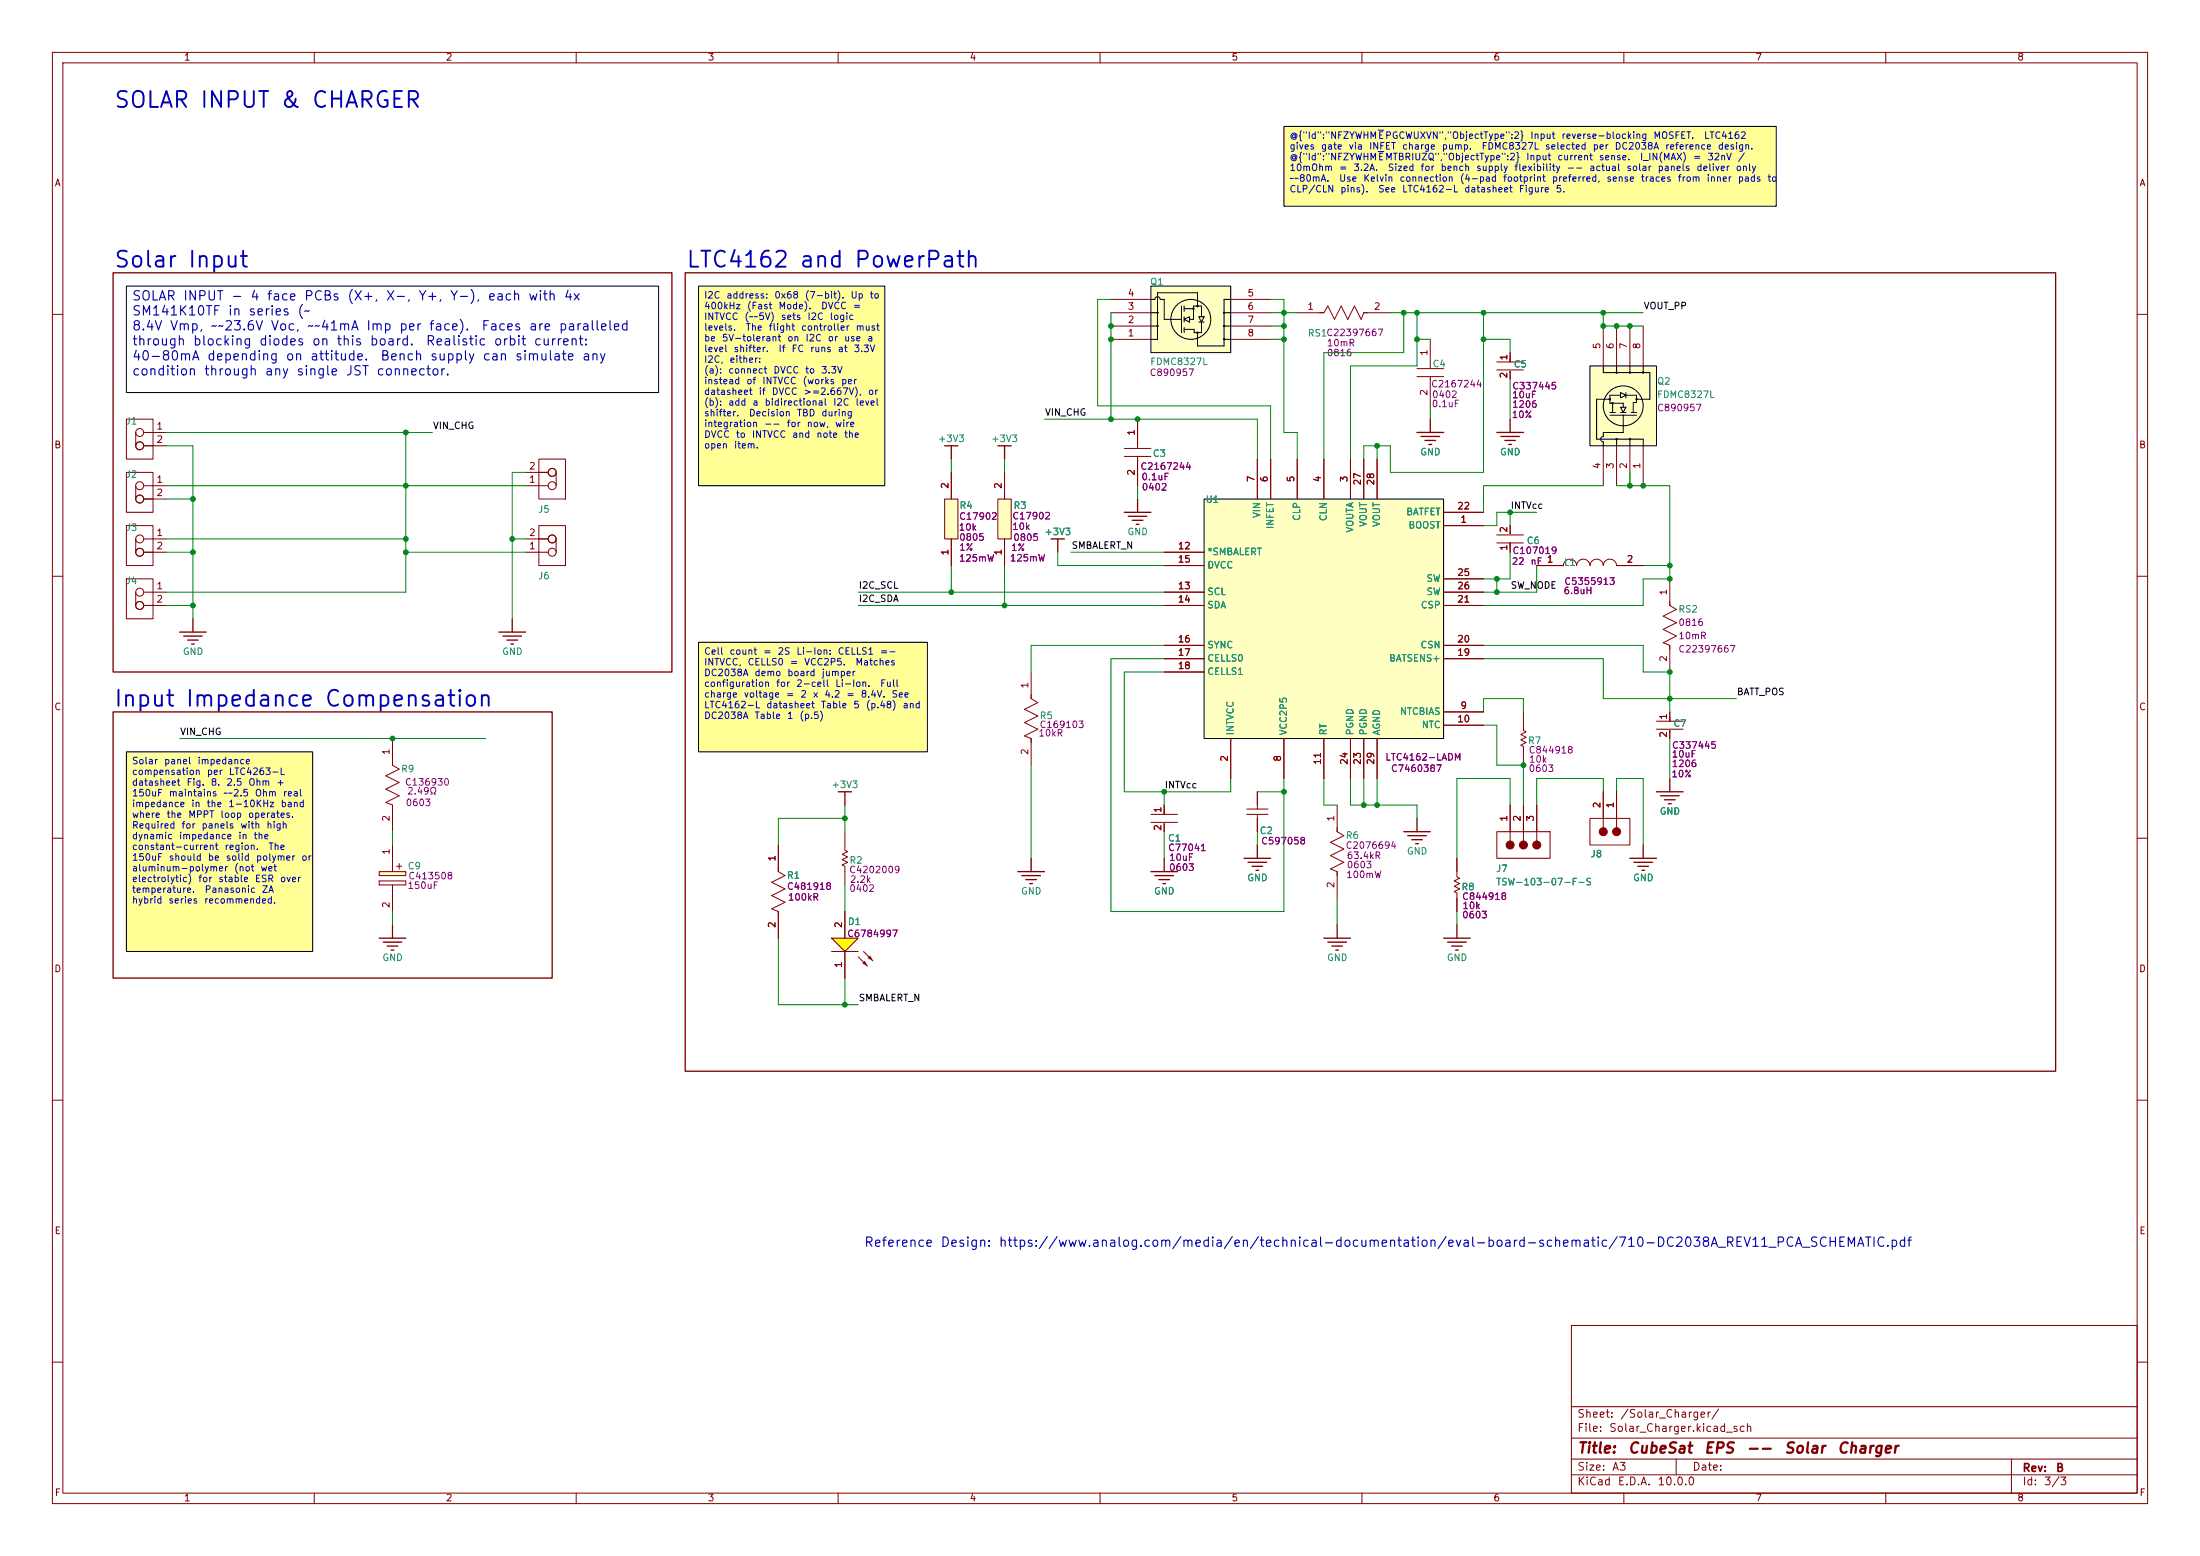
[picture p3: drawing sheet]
<svg xmlns="http://www.w3.org/2000/svg" width="420mm" height="297mm" viewBox="0 0 420 297" stroke-linecap="round" stroke-linejoin="round" font-family="sans-serif">
<g fill="none" stroke="#840000" stroke-width=".19">
<path d="M10 10h400v277h-400zM12 12h396v273h-396zM60 10v2M110 10v2M160 10v2M210 10v2M260 10v2M310 10v2M360 10v2M10 60h2M408 60h2M10 110h2"/>
<path d="M408 110h2M10 160h2M408 160h2M10 210h2M408 210h2M300 253h108v32h-108zM10 260h2M300 278.5h108M300 274.5h108M300 268.5h108M320 278.5v3M384 278.5v6.5"/>
<path d="M408 260h2M60 285v2M110 285v2M160 285v2M210 285v2M260 285v2M300 281.5h108M310 285v2M360 285v2"/>
</g>
<g fill="#ffff96">
<path d="M24.1 143.5h35.6v38.1h-35.6z"/>
<path d="M133.3 122.6h43.7v20.9h-43.7z"/>
<path d="M133.3 54.6h35.6v38.1h-35.6z"/>
<path d="M245.1 24.1h94v15.3h-94z"/>
</g>
<path d="M24.1 54.6h101.6v20.3h-101.6z" fill="#fff"/>
<path d="M247.6 59.7h5.1l.8-1.3 1.3 2.6 1.2-2.6 1.3 2.6 1.3-2.6 1.2 2.6 .5-1.3h5.1M285.7 70.6h5.1M285.7 69.1h5.1M288.3 67.3v1.8M288.3 70.9v1.5M318.8 110.5v5.1l1.2 .7-2.5 1.3 2.5 1.3-2.5 1.2 2.5 1.3-2.5 1.3 1.3 .5v5.1M255.3 153.7v5.1l1.2 .7-2.5 1.3 2.5 1.3-2.5 1.2 2.5 1.3-2.5 1.3 1.3 .5v5.1M278.1 163.8v3.6l.5 .2-1 .5 1 .6-1 .5 1 .5-1 .5 .5 .2v3.6" fill="none" stroke="#840000" stroke-width=".19"/>
<path d="M252.7 179.1h5.1M253.5 179.8h3.5M255.3 176.5v2.6M254.3 180.6h2M255 181.4h.5" fill="none" stroke="#840000" stroke-width=".25"/>
<g fill="#ffffc2">
<path d="M219.7 54.6h15.2v12.7h-15.2z"/>
<path d="M228.9 60.5h1l-.5 1z"/>
<path d="M226.1 61l1-.5v1z"/>
</g>
<g fill="none" stroke="#000" stroke-width=".19">
<path d="M219.7 54.6h15.2v12.7h-15.2zM219.7 57.2h.8l.1-.4 .4-.2 .3 .2 .2 .4h.7v3.8h3.4M219.7 59.7h1.3M225.6 58.4v5.1M226.1 58.4v1M226.1 58.9h1.7M228.6 58.4v-2.5h-7.6v8.9h-1.3M233.7 59.7h1.2M234.9 57.2h-1.2v8.8h-5.1v-2.5M219.7 62.2h1.3M226.1 61l1-.5v1zM226.1 60.5v1"/>
<path d="M226.1 62.5v1M228.9 60.5h1l-.5 1zM228.9 61.5h1M229.4 60.5v-2.1h-1.6v2.6h-.7M229.4 61.5v2h-1.4v-.6h-1.9M233.7 62.2h1.2M233.7 64.8h1.2"/>
<circle cx="227.3" cy="61" r="3.8"/>
</g>
<g fill="#000" stroke="#000" stroke-width=".19">
<circle cx="221" cy="59.7" r=".13"/>
<circle cx="227.8" cy="58.9" r=".13"/>
<circle cx="228.6" cy="58.4" r=".13"/>
<circle cx="233.7" cy="59.7" r=".13"/>
<circle cx="221" cy="62.2" r=".13"/>
<circle cx="228.6" cy="63.5" r=".13"/>
<circle cx="233.7" cy="64.8" r=".13"/>
<circle cx="233.7" cy="62.2" r=".13"/>
</g>
<g fill="none" stroke="#840000" stroke-width=".19">
<path d="M212.1 59.7h7.6M212.1 57.2h7.6M234.9 59.7h7.7M234.9 57.2h7.7M212.1 64.8h7.6M212.1 62.2h7.6M234.9 64.8h7.7M234.9 62.2h7.7M214.6 85.6h5.1M214.6 87.1h5.1M217.2 80v5.6M217.2 87.1v5.6"/>
<path d="M24.1 110.5h5.1v7.6h-5.1zM25.9 113v2.6M27.4 115.6h4.3M27.4 113h4.3M148.6 161.3v5.1l1.3 .7-2.6 1.3 2.6 1.3-2.6 1.2 2.6 1.3-2.6 1.3 1.3 .5v5.1"/>
<circle cx="26.7" cy="113" r=".76"/>
<circle cx="26.7" cy="115.6" r=".76"/>
</g>
<path d="M36.8 118.1v2.6M34.3 120.7h5.1M35.1 121.4h3.5M35.8 122.2h2M36.6 122.9h.5" fill="none" stroke="#840000" stroke-width=".25"/>
<path d="M229.9 95.3h45.7v45.7h-45.7z" fill="#ffffc2"/>
<path d="M229.9 95.3h45.7v45.7h-45.7z" fill="none" stroke="#000" stroke-width=".19"/>
<g fill="none" stroke="#840000" stroke-width=".19">
<path d="M24.1 80h5.1v7.6h-5.1zM24.1 90.2h5.1v7.6h-5.1zM25.9 82.6v2.5M25.9 92.7v2.6M27.4 85.1h4.3M27.4 82.6h4.3M27.4 95.3h4.3M27.4 92.7h4.3M100.3 92.7h4.3M100.3 90.2h4.3M102.9 87.6h5v7.7h-5zM106.2 90.2v2.5"/>
<path d="M240 87.6v7.7M242.6 87.6v7.7M247.6 87.6v7.7M252.7 87.6v7.7M257.8 87.6v7.7M260.3 87.6v7.7M262.9 87.6v7.7M275.6 97.8h7.6M100.3 105.4h4.3M100.3 102.9h4.3M102.9 100.3h5v7.7h-5zM106.2 102.9v2.5"/>
<path d="M222.2 105.4h7.7M222.2 113h7.7M222.2 115.6h7.7M222.2 108h7.7M275.6 100.3h7.6M275.6 113h7.6M275.6 115.6h7.6M275.6 110.5h7.6M196.8 128.3v5.1l1.3 .7-2.5 1.3 2.5 1.3-2.5 1.2 2.5 1.3-2.5 1.3 1.2 .5v5.1M222.2 123.2h7.7M222.2 125.7h7.7M222.2 128.3h7.7"/>
<path d="M275.6 135.9h7.6M275.6 138.4h7.6M275.6 123.2h7.6M275.6 125.7h7.6M74.9 141v5.1l1.3 .7-2.5 1.3 2.5 1.3-2.5 1.2 2.5 1.3-2.5 1.3 1.2 .5v5.1M234.9 141v7.6M245.1 141v7.6M252.7 141v7.6M257.8 141v7.6M260.3 141v7.6M262.9 141v7.6"/>
<circle cx="26.7" cy="82.5" r=".76"/>
<circle cx="26.7" cy="85.1" r=".76"/>
<circle cx="26.7" cy="95.2" r=".76"/>
<circle cx="26.7" cy="92.7" r=".76"/>
<circle cx="105.4" cy="90.2" r=".76"/>
<circle cx="105.4" cy="92.7" r=".76"/>
<circle cx="105.4" cy="102.9" r=".76"/>
<circle cx="105.4" cy="105.4" r=".76"/>
</g>
<path d="M190.5 85.1h2.5M191.8 85.1v2.5M97.8 118.1v2.6M95.2 120.7h5.1M96 121.4h3.6M96.8 122.2h2M97.5 122.9h.5M72.4 179.1h5.1M73.2 179.8h3.5M74.9 176.5v2.6M73.9 180.6h2M74.7 181.4h.5" fill="none" stroke="#840000" stroke-width=".25"/>
<path d="M72.4 166.4h5.1v.7h-5.1z" fill="#ffffc2"/>
<path d="M72.4 168.1h5.1v.8h-5.1zM74.9 161.3v5.1M74.9 168.9v5.1M75.7 165.4h1M76.2 164.8v1.1" fill="none" stroke="#840000" stroke-width=".19"/>
<path d="M72.4 166.4h5.1v.7h-5.1z" fill="none" stroke="#800000" stroke-width=".19"/>
<path d="M180.3 95.3h2.6v7.6h-2.6z" fill="#ffffc2"/>
<path d="M180.3 95.3h2.6v7.6h-2.6z" fill="none" stroke="#800000" stroke-width=".19"/>
<path d="M181.6 90.2v5.1M181.6 102.9v5.1" fill="none" stroke="#840000" stroke-width=".19"/>
<path d="M190.5 95.3h2.5v7.6h-2.5z" fill="#ffffc2"/>
<path d="M190.5 95.3h2.5v7.6h-2.5z" fill="none" stroke="#800000" stroke-width=".19"/>
<path d="M191.8 90.2v5.1M191.8 102.9v5.1M161.3 158.8v3.5l.5 .3-1 .5 1 .5-1 .5 1 .5-1 .5 .5 .3v3.5" fill="none" stroke="#840000" stroke-width=".19"/>
<g fill="none" stroke="#840000" stroke-width=".25">
<path d="M180.3 85.1h2.6M181.6 85.1v2.5M214.6 97.8h5.1M215.4 98.6h3.5M216.2 99.3h2M217.2 95.3v2.5M200.7 102.9h2.5M201.9 102.9v2.5M216.9 100.1h.5M160 151.1h2.6M161.3 151.1v2.6M194.3 166.4h5.1"/>
<path d="M195.1 167.1h3.5M195.8 167.9h2.1M196.6 168.7h.5M196.8 163.8v2.6"/>
</g>
<path d="M158.7 179.1h5.1l-2.5 2.5z" fill="#ff0"/>
<path d="M158.7 179.1h5.1l-2.5 2.5zM158.7 181.6h5.1M163.8 182.6l1.8 1.8M164.8 181.6l1.8 1.8" fill="none" stroke="#840000" stroke-width=".19"/>
<g fill="#840000">
<path d="M164.6 183.9l.5-.5 .5 1z"/>
<path d="M165.6 182.9l.5-.5 .5 1z"/>
</g>
<g fill="none" stroke="#840000" stroke-width=".19">
<path d="M24.1 100.3h5.1v7.7h-5.1zM25.9 102.9v2.5M27.4 105.4h4.3M27.4 102.9h4.3M285.7 102.1h5.1M285.7 103.6h5.1M288.3 100.3v1.6M288.3 103.6v1.8M293.4 108h5a1.27 1.27 0 0 1 1.3-1.3 1.27 1.27 0 0 1 1.3 1.3 1.27 1.27 0 0 1 1.3-1.3 1.27 1.27 0 0 1 1.2 1.3 1.27 1.27 0 0 1 1.3-1.3 1.27 1.27 0 0 1 1.3 1.3 1.27 1.27 0 0 1 1.2-1.3 1.27 1.27 0 0 1 1.3 1.3h5.1M290.8 135.9v3.5l.5 .3-1 .5 1 .5-1 .5 1 .5-1 .5 .5 .3v3.6M316.2 139.2h5.1M316.2 137.7h5.1"/>
<path d="M318.8 135.9v1.8M318.8 139.4v1.6M219.7 155.4h5.1M219.7 157h5.1M222.2 153.7v1.7M222.2 157.2v1.6M238 155.4h4.1M238 154.4h4.1M240 151.1v3.3M240 155.4v3.4M285.7 158.8h10.2v5h-10.2zM288.3 153.7v6.8"/>
<path d="M290.8 153.7v6.8M293.4 153.7v6.8M303.5 156.2h7.6v5.1h-7.6zM306.1 151.1v6.9M308.6 151.1v6.9M161.3 174v5.1M161.3 181.6v5.1"/>
<circle cx="26.7" cy="105.4" r=".76"/>
<circle cx="26.7" cy="102.9" r=".76"/>
</g>
<g fill="none" stroke="#840000" stroke-width=".25">
<path d="M270.5 82.6h5.1M271.3 83.3h3.5M272 84.1h2.1M272.8 84.8h.5M273 80v2.6M285.7 82.6h5.1M286.5 83.3h3.6M287.3 84.1h2M288 84.8h.5M288.3 80v2.6M268 158.8h5M268.7 159.5h3.6"/>
<path d="M270.5 156.2v2.6M316.2 151.1h5.1M317 151.9h3.5M317.8 152.7h2M318.5 153.4h.5M318.8 148.6v2.5M219.7 166.4h5.1M220.5 167.1h3.5M221.2 167.9h2.1M222 168.7h.5M222.2 163.8v2.6M237.5 163.8h5.1"/>
<path d="M238.3 164.6h3.5M239 165.4h2M239.8 166.1h.5M240 161.3v2.5M269.5 160.3h2M270.3 161h.5M275.6 179.1h5.1M276.4 179.8h3.5M278.1 176.5v2.6M311.1 163.8h5.1M311.9 164.6h3.6M312.7 165.4h2"/>
<path d="M313.4 166.1h.5M313.7 161.3v2.5M277.1 180.6h2M277.9 181.4h.5"/>
</g>
<g fill="#840000" stroke="#840000" stroke-width=".19">
<circle cx="293.4" cy="161.3" r=".76"/>
<circle cx="290.8" cy="161.3" r=".76"/>
<circle cx="288.3" cy="161.3" r=".76"/>
<circle cx="306.1" cy="158.7" r=".76"/>
<circle cx="308.6" cy="158.7" r=".76"/>
</g>
<g fill="#ffffc2">
<path d="M309.4 74.9l1 .5-1 .5z"/>
<path d="M309.4 77.7h1l-.5 1z"/>
<path d="M303.5 69.9h12.7v15.2h-12.7z"/>
</g>
<g fill="none" stroke="#000" stroke-width=".19">
<path d="M245.1 24.1h94v15.3h-94zM24.1 54.6h101.6v20.3h-101.6zM133.3 54.6h35.6v38.1h-35.6zM303.5 69.9h12.7v15.2h-12.7zM306.1 69.9v1.2h8.9v5.1h-2.6M307.3 76.2h-2.5v7.6h8.9v1.3M307.3 79.2h5.1M307.3 78.7h1.1M307.8 77v1.7M308.6 69.9v1.2M309.4 74.9l1 .5-1 .5zM309.4 77.7h1l-.5 1z"/>
<path d="M309.4 78.7h1M309.4 75.4h-2.1v1.6h2.6v.7M309.9 79.2v3.4h-3.8v.7l-.4 .2-.1 .3 .1 .4 .4 .1v.8M310.4 75.4h2v1.4h-.6v1.9M310.4 74.9v1M311.1 69.9v1.2M311.4 78.7h1M313.7 69.9v1.2M308.6 83.8v1.3M311.1 83.8v1.3M133.3 122.6h43.7v20.9h-43.7zM24.1 143.5h35.6v38.1h-35.6z"/>
<circle cx="309.9" cy="77.5" r="3.8"/>
</g>
<g fill="#000" stroke="#000" stroke-width=".19">
<circle cx="307.3" cy="76.2" r=".13"/>
<circle cx="307.8" cy="77" r=".13"/>
<circle cx="308.6" cy="71.1" r=".13"/>
<circle cx="311.2" cy="71.1" r=".13"/>
<circle cx="312.4" cy="76.2" r=".13"/>
<circle cx="313.7" cy="71.1" r=".13"/>
<circle cx="308.6" cy="83.8" r=".13"/>
<circle cx="311.2" cy="83.8" r=".13"/>
</g>
<g fill="none" stroke="#840000" stroke-width=".19">
<path d="M270.5 70.4h5.1M270.5 71.9h5.1M273 64.8v5.6M273 71.9v5.6M288.3 67.3v1.8M288.3 70.9v1.5M306.1 62.2v7.7M308.6 62.2v7.7M311.1 62.2v7.7M313.7 62.2v7.7M181.6 90.2v5.1M191.8 90.2v5.1"/>
<path d="M217.2 80v5.1M217.2 87.6v5.1M240 87.6v7.7M242.6 87.6v7.7M247.6 87.6v7.7M252.7 87.6v7.7M257.8 87.6v7.7M260.3 87.6v7.7M262.9 87.6v7.7M275.6 97.8h7.6M306.1 85.1v7.6M308.6 85.1v7.6"/>
<path d="M311.1 85.1v7.6M313.7 85.1v7.6M181.6 102.9v5.1M191.8 102.9v5.1M222.2 108h7.7M222.2 105.4h7.7M222.2 113h7.7M222.2 115.6h7.7M275.6 100.3h7.6M275.6 113h7.6M275.6 115.6h7.6M275.6 110.5h7.6"/>
<path d="M288.3 100.3v1.6M288.3 103.6v1.8M293.4 108h5M308.6 108h5.1M222.2 123.2h7.7M222.2 125.7h7.7M222.2 128.3h7.7M275.6 135.9h7.6M275.6 138.4h7.6M275.6 123.2h7.6M275.6 125.7h7.6M318.8 135.9v1.8"/>
<path d="M318.8 139.4v1.6M222.2 153.7v1.7M222.2 157.2v1.6M234.9 141v7.6M240 151.1v2.6M240 156.2v2.6M245.1 141v7.6M252.7 141v7.6M257.8 141v7.6M260.3 141v7.6M262.9 141v7.6M288.3 153.7v5.1"/>
<path d="M290.8 153.7v5.1M293.4 153.7v5.1M306.1 151.1v5.1M308.6 151.1v5.1M148.6 161.3v5.1M148.6 174v5.1M161.3 174v5.1M278.1 163.8v2.6M278.1 171.5v2.5M161.3 181.6v5.1"/>
</g>
<g fill="none" stroke="#008400" stroke-width=".19">
<path d="M212.1 59.7v20.3M212.1 57.2h-2.6v20.3h33.1v10.1M242.6 57.2h2.5v25.4h2.5v5M242.6 59.7h5M265.4 59.7h48.3M268 59.7v7.6h-15.3v20.3M270.5 59.7v10.2h-12.7v17.7M283.2 59.7v30.5h-17.8v-5.1h-5.1v2.5M306.1 59.7v2.5h7.6M242.6 62.2h2.5M242.6 64.8h2.5M270.5 64.8h2.5"/>
<path d="M273 77.5v2.5M283.2 64.8h5.1v2.5M288.3 72.4v7.6M31.7 82.6h50.8M31.7 92.7h68.6M31.7 85.1h5.1v33M31.7 95.3h5.1M77.5 82.6v30.4h-45.8M100.3 90.2h-2.5v27.9M181.6 87.6v2.6M191.8 87.6v2.6M199.4 80h40.6v7.6"/>
<path d="M217.2 92.7v2.6M262.9 85.1v2.5M288.3 97.8v2.5M293.4 97.8h-7.7v2.5h-2.5M306.1 92.7h-22.9v5.1M308.6 92.7h10.2v17.8h-5.1v5.1h-30.5M311.1 90.2v2.5M31.7 105.4h5.1M31.7 102.9h45.8M31.7 115.6h5.1M77.5 105.4h22.8M97.8 102.9h2.5"/>
<path d="M163.8 113h58.4M163.8 115.6h58.4M181.6 108v5M191.8 108v7.6M201.9 105.4v2.6h20.3M204.5 105.4h17.7M285.7 110.5v2.5M288.3 105.4v5.1h-5.1M293.4 108v5h-10.2M313.7 108h5.1M222.2 125.7h-10.1v48.3h33v-25.4M222.2 128.3h-7.6v22.8h20.3v-2.5"/>
<path d="M222.2 123.2h-25.4v5.1M283.2 123.2h30.5v5.1h5.1v7.6M283.2 125.7h22.9v7.7h25.4M283.2 138.4h2.5v7.7h5.1v7.6M283.2 135.9v-2.5h7.6v2.5M34.3 141h58.4M74.9 158.8v2.5M161.3 156.2h-12.7v5.1M161.3 153.7v5.1M196.8 146.1v17.7M222.2 151.1v2.6M222.2 158.8v5"/>
<path d="M240 158.8v2.5M240 151.1h5.1M252.7 148.6v5.1h2.6M257.8 148.6v5.1h12.7v2.5M260.3 148.6v5.1M262.9 148.6v5.1M288.3 153.7v-5.1h-10.2v15.2M306.1 151.1v-2.5h-12.7v5.1M308.6 151.1v-2.5h5.1v12.7M318.8 141v7.6M74.9 174v2.5M148.6 179.1v12.7h15.2"/>
<path d="M161.3 168.9v5.1M255.3 171.5v5M278.1 174v2.5M161.3 186.7v5.1"/>
</g>
<path d="M263.1 24.8h1.1M263.1 28.9h1.1" fill="none" stroke="#0000c2" stroke-width=".19"/>
<path d="M21.6 52.1h106.7v76.2h-106.7zM130.8 52.1h261.6v152.4h-261.6zM21.6 135.9h83.8v50.8h-83.8z" fill="none" stroke="#800000" stroke-width=".25"/>
<g fill="#008400" stroke="#008400" stroke-width=".19">
<circle cx="36.8" cy="115.6" r=".46"/>
<circle cx="97.8" cy="102.9" r=".46"/>
<circle cx="74.9" cy="141" r=".46"/>
<circle cx="212.1" cy="62.2" r=".46"/>
<circle cx="212.1" cy="64.8" r=".46"/>
<circle cx="212.1" cy="80" r=".46"/>
<circle cx="222.2" cy="151.1" r=".46"/>
<circle cx="262.9" cy="85.1" r=".46"/>
<circle cx="245.1" cy="151.1" r=".46"/>
<circle cx="245.1" cy="64.8" r=".46"/>
<circle cx="245.1" cy="62.2" r=".46"/>
<circle cx="245.1" cy="59.7" r=".46"/>
<circle cx="77.5" cy="82.6" r=".46"/>
<circle cx="77.5" cy="102.9" r=".46"/>
<circle cx="36.8" cy="95.3" r=".46"/>
<circle cx="77.5" cy="92.7" r=".46"/>
<circle cx="77.5" cy="105.4" r=".46"/>
<circle cx="36.8" cy="105.4" r=".46"/>
<circle cx="308.6" cy="62.2" r=".46"/>
<circle cx="306.1" cy="62.2" r=".46"/>
<circle cx="306.1" cy="59.7" r=".46"/>
<circle cx="311.1" cy="62.2" r=".46"/>
<circle cx="270.5" cy="64.8" r=".46"/>
<circle cx="268" cy="59.7" r=".46"/>
<circle cx="270.5" cy="59.7" r=".46"/>
<circle cx="283.2" cy="59.7" r=".46"/>
<circle cx="283.2" cy="64.8" r=".46"/>
<circle cx="318.8" cy="110.5" r=".46"/>
<circle cx="313.7" cy="92.7" r=".46"/>
<circle cx="311.1" cy="92.7" r=".46"/>
<circle cx="318.8" cy="108" r=".46"/>
<circle cx="262.9" cy="153.7" r=".46"/>
<circle cx="285.7" cy="110.5" r=".46"/>
<circle cx="288.3" cy="97.8" r=".46"/>
<circle cx="290.8" cy="146.1" r=".46"/>
<circle cx="217.2" cy="80" r=".46"/>
<circle cx="161.3" cy="191.8" r=".46"/>
<circle cx="260.3" cy="153.7" r=".46"/>
<circle cx="285.7" cy="113" r=".46"/>
<circle cx="181.6" cy="113" r=".46"/>
<circle cx="191.8" cy="115.6" r=".46"/>
<circle cx="318.8" cy="133.4" r=".46"/>
<circle cx="318.8" cy="128.3" r=".46"/>
<circle cx="161.3" cy="156.2" r=".46"/>
</g>
<g font-size="3" fill="#0000c2">
<text x="21.6" y="21.3">SOLAR</text>
<text x="38" y="21.3">INPUT</text>
<text x="53.4" y="21.3">&amp;</text>
<text x="59.3" y="21.3">CHARGER</text>
<text x="21.6" y="51.8">Solar</text>
<text x="35.7" y="51.8">Input</text>
<text x="130.8" y="51.8">LTC4162</text>
<text x="152.4" y="51.8">and</text>
<text x="162.9" y="51.8">PowerPath</text>
<text x="21.6" y="135.6">Input</text>
<text x="35.2" y="135.6">Impedance</text>
<text x="61.8" y="135.6">Compensation</text>
</g>
<g font-size="2" fill="#840000">
<text x="301" y="277.9">Title:</text>
<text x="310.6" y="277.9">CubeSat</text>
<text x="325.2" y="277.9">EPS</text>
<text x="333.2" y="277.9">--</text>
<text x="340.5" y="277.9">Solar</text>
<text x="350.6" y="277.9">Charger</text>
</g>
<g font-size="1.8" fill="#0000c2">
<text x="25.1" y="57.8">SOLAR</text>
<text x="34.8" y="57.8">INPUT</text>
<text x="44" y="57.8">-</text>
<text x="47.7" y="57.8">4</text>
<text x="50.8" y="57.8">face</text>
<text x="57.9" y="57.8">PCBs</text>
<text x="66.2" y="57.8">(X+,</text>
<text x="73.5" y="57.8">X-,</text>
<text x="79.7" y="57.8">Y+,</text>
<text x="85.8" y="57.8">Y-),</text>
<text x="93" y="57.8">each</text>
<text x="100.7" y="57.8">with</text>
<text x="107.5" y="57.8">4x</text>
<text x="25.1" y="60.7">SM141K10TF</text>
<text x="25.1" y="63.5">8.4V</text>
<text x="32.3" y="63.5">Vmp,</text>
<text x="40.1" y="63.5">~~23.6V</text>
<text x="43.4" y="60.7">in</text>
<text x="47.3" y="60.7">series</text>
<text x="51.5" y="63.5">Voc,</text>
<text x="56.6" y="60.7">(~</text>
<text x="58.5" y="63.5">~~41mA</text>
<text x="69.8" y="63.5">Imp</text>
<text x="76.1" y="63.5">per</text>
<text x="81.8" y="63.5">face).</text>
<text x="91.8" y="63.5">Faces</text>
<text x="100.9" y="63.5">are</text>
<text x="106.5" y="63.5">paralleled</text>
<text x="25.1" y="66.4">through</text>
<text x="25.1" y="69.2">40-80mA</text>
<text x="36.7" y="66.4">blocking</text>
<text x="39.4" y="69.2">depending</text>
<text x="49.3" y="66.4">diodes</text>
<text x="54.4" y="69.2">on</text>
<text x="59.1" y="69.2">attitude.</text>
<text x="59.4" y="66.4">on</text>
<text x="64.1" y="66.4">this</text>
<text x="70.5" y="66.4">board.</text>
<text x="72.5" y="69.2">Bench</text>
<text x="81.2" y="66.4">Realistic</text>
<text x="82" y="69.2">supply</text>
<text x="92" y="69.2">can</text>
<text x="94.1" y="66.4">orbit</text>
<text x="98.2" y="69.2">simulate</text>
<text x="101.8" y="66.4">current:</text>
<text x="111" y="69.2">any</text>
<text x="25.1" y="72.1">condition</text>
<text x="38.8" y="72.1">through</text>
<text x="50.4" y="72.1">any</text>
<text x="56.5" y="72.1">single</text>
<text x="65.9" y="72.1">JST</text>
<text x="71.7" y="72.1">connector.</text>
<text x="164.8" y="238.4">Reference</text>
<text x="179.4" y="238.4">Design:</text>
<text x="190.5" y="238.4">https://www.analog.com/media/en/technical-documentation/eval-board-schematic/710-DC2038A_REV11_PCA_SCHEMATIC.pdf</text>
</g>
<g font-size="1.5" fill="#840000">
<text x="301" y="273.7">File:</text>
<text x="301" y="271">Sheet:</text>
<text x="307.1" y="273.7">Solar_Charger.kicad_sch</text>
<text x="309.2" y="271">/Solar_Charger/</text>
<text x="301" y="281.1">Size:</text>
<text x="307.6" y="281.1">A3</text>
<text x="323" y="281.1">Date:</text>
<text x="386" y="281.3">Rev:</text>
<text x="392.4" y="281.3">B</text>
<text x="301" y="283.9">KiCad</text>
<text x="308.7" y="283.9">E.D.A.</text>
<text x="316.3" y="283.9">10.0.0</text>
<text x="386" y="283.9">Id:</text>
<text x="390.1" y="283.9">3/3</text>
</g>
<g font-size="1.3" fill="#840000">
<text x="35" y="11.9">1</text>
<text x="85" y="11.9">2</text>
<text x="135" y="11.9">3</text>
<text x="185" y="11.9">4</text>
<text x="235" y="11.9">5</text>
<text x="285" y="11.9">6</text>
<text x="335" y="11.9">7</text>
<text x="385" y="11.9">8</text>
<text x="10.3" y="35.9">A</text>
<text x="408.3" y="35.9">A</text>
<text x="215.2" y="59.4">3</text>
<text x="215.2" y="56.9">4</text>
<text x="238.1" y="56.9">5</text>
<text x="238.1" y="59.4">6</text>
<text x="249.5" y="59.4">1</text>
<text x="262.2" y="59.4">2</text>
<text x="215.2" y="64.5">1</text>
<text x="215.2" y="62">2</text>
<text x="238.1" y="62">7</text>
<text x="238.1" y="64.5">8</text>
<text x="272.8" y="68" transform="rotate(-90 272.8 68)">1</text>
<text x="288" y="68.9" transform="rotate(-90 288 68.9)">1</text>
<text x="305.8" y="66.7" transform="rotate(-90 305.8 66.7)">5</text>
<text x="308.4" y="66.7" transform="rotate(-90 308.4 66.7)">6</text>
<text x="310.9" y="66.7" transform="rotate(-90 310.9 66.7)">7</text>
<text x="313.4" y="66.7" transform="rotate(-90 313.4 66.7)">8</text>
<text x="272.8" y="75.6" transform="rotate(-90 272.8 75.6)">2</text>
<text x="288" y="72.3" transform="rotate(-90 288 72.3)">2</text>
<text x="29.8" y="82.3">1</text>
<text x="216.9" y="83.3" transform="rotate(-90 216.9 83.3)">1</text>
<text x="10.3" y="85.9">B</text>
<text x="29.8" y="84.8">2</text>
<text x="100.9" y="89.9">2</text>
<text x="305.8" y="89.6" transform="rotate(-90 305.8 89.6)">4</text>
<text x="308.4" y="89.6" transform="rotate(-90 308.4 89.6)">3</text>
<text x="310.9" y="89.6" transform="rotate(-90 310.9 89.6)">2</text>
<text x="313.4" y="89.6" transform="rotate(-90 313.4 89.6)">1</text>
<text x="408.2" y="85.9">B</text>
<text x="29.8" y="92.5">1</text>
<text x="29.8" y="95">2</text>
<text x="100.9" y="92.5">1</text>
<text x="181.4" y="93.4" transform="rotate(-90 181.4 93.4)">2</text>
<text x="191.5" y="93.4" transform="rotate(-90 191.5 93.4)">2</text>
<text x="216.9" y="90.9" transform="rotate(-90 216.9 90.9)">2</text>
<text x="239.8" y="92.1" transform="rotate(-90 239.8 92.1)">7</text>
<text x="242.3" y="92.1" transform="rotate(-90 242.3 92.1)">6</text>
<text x="247.4" y="92.1" transform="rotate(-90 247.4 92.1)">5</text>
<text x="252.5" y="92.1" transform="rotate(-90 252.5 92.1)">4</text>
<text x="257.6" y="92.1" transform="rotate(-90 257.6 92.1)">3</text>
<text x="260.1" y="92.8" transform="rotate(-90 260.1 92.8)">27</text>
<text x="262.6" y="92.8" transform="rotate(-90 262.6 92.8)">28</text>
<text x="278.1" y="97.5">22</text>
<text x="278.7" y="100.1">1</text>
<text x="288" y="101.8" transform="rotate(-90 288 101.8)">2</text>
<text x="29.8" y="102.6">1</text>
<text x="29.8" y="105.2">2</text>
<text x="100.9" y="105.2">1</text>
<text x="100.9" y="102.6">2</text>
<text x="181.4" y="106.1" transform="rotate(-90 181.4 106.1)">1</text>
<text x="191.5" y="106.1" transform="rotate(-90 191.5 106.1)">1</text>
<text x="224.7" y="105.2">12</text>
<text x="224.7" y="107.7">15</text>
<text x="288" y="105.2" transform="rotate(-90 288 105.2)">1</text>
<text x="295.2" y="107.7">1</text>
<text x="310.4" y="107.7">2</text>
<text x="29.8" y="112.8">1</text>
<text x="224.7" y="112.8">13</text>
<text x="278.1" y="110.2">25</text>
<text x="278.1" y="112.8">26</text>
<text x="318.5" y="113.7" transform="rotate(-90 318.5 113.7)">1</text>
<text x="29.8" y="115.3">2</text>
<text x="224.7" y="115.3">14</text>
<text x="278.1" y="115.3">21</text>
<text x="224.7" y="122.9">16</text>
<text x="224.7" y="125.5">17</text>
<text x="278.1" y="125.5">19</text>
<text x="278.1" y="122.9">20</text>
<text x="196.6" y="131.5" transform="rotate(-90 196.6 131.5)">1</text>
<text x="224.7" y="128">18</text>
<text x="318.5" y="126.4" transform="rotate(-90 318.5 126.4)">2</text>
<text x="10.3" y="135.9">C</text>
<text x="278.7" y="135.6">9</text>
<text x="318.5" y="137.5" transform="rotate(-90 318.5 137.5)">1</text>
<text x="408.2" y="135.9">C</text>
<text x="278.1" y="138.2">10</text>
<text x="318.5" y="140.9" transform="rotate(-90 318.5 140.9)">2</text>
<text x="74.7" y="144.2" transform="rotate(-90 74.7 144.2)">1</text>
<text x="196.6" y="144.2" transform="rotate(-90 196.6 144.2)">2</text>
<text x="234.7" y="145.5" transform="rotate(-90 234.7 145.5)">2</text>
<text x="244.9" y="145.5" transform="rotate(-90 244.9 145.5)">8</text>
<text x="252.5" y="146.1" transform="rotate(-90 252.5 146.1)">11</text>
<text x="257.6" y="146.1" transform="rotate(-90 257.6 146.1)">24</text>
<text x="260.1" y="146.1" transform="rotate(-90 260.1 146.1)">23</text>
<text x="262.6" y="146.1" transform="rotate(-90 262.6 146.1)">29</text>
<text x="222" y="155.3" transform="rotate(-90 222 155.3)">1</text>
<text x="305.8" y="154.4" transform="rotate(-90 305.8 154.4)">2</text>
<text x="308.4" y="154.4" transform="rotate(-90 308.4 154.4)">1</text>
<text x="74.7" y="156.9" transform="rotate(-90 74.7 156.9)">2</text>
<text x="222" y="158.7" transform="rotate(-90 222 158.7)">2</text>
<text x="255" y="156.9" transform="rotate(-90 255 156.9)">1</text>
<text x="288" y="156.9" transform="rotate(-90 288 156.9)">1</text>
<text x="290.6" y="156.9" transform="rotate(-90 290.6 156.9)">2</text>
<text x="293.1" y="156.9" transform="rotate(-90 293.1 156.9)">3</text>
<text x="74.7" y="163.3" transform="rotate(-90 74.7 163.3)">1</text>
<text x="148.3" y="164.5" transform="rotate(-90 148.3 164.5)">1</text>
<text x="74.7" y="173.4" transform="rotate(-90 74.7 173.4)">2</text>
<text x="255" y="169.6" transform="rotate(-90 255 169.6)">2</text>
<text x="148.3" y="177.2" transform="rotate(-90 148.3 177.2)">2</text>
<text x="161" y="177.2" transform="rotate(-90 161 177.2)">2</text>
<text x="10.3" y="185.9">D</text>
<text x="161" y="184.9" transform="rotate(-90 161 184.9)">1</text>
<text x="408.2" y="185.9">D</text>
<text x="10.3" y="235.9">E</text>
<text x="408.3" y="235.9">E</text>
<text x="10.3" y="285.9">F</text>
<text x="35" y="286.9">1</text>
<text x="85" y="286.9">2</text>
<text x="135" y="286.9">3</text>
<text x="185" y="286.9">4</text>
<text x="235" y="286.9">5</text>
<text x="285" y="286.9">6</text>
<text x="335" y="286.9">7</text>
<text x="385" y="286.9">8</text>
<text x="408.3" y="285.9">F</text>
</g>
<g font-size="1.3" fill="#0000c2">
<text x="246.1" y="26.8">@{&quot;Id&quot;:&quot;NFZYWHMEPGCWUXVN&quot;,&quot;ObjectType&quot;:2}</text>
<text x="246.1" y="28.9">gives</text>
<text x="252.1" y="28.9">gate</text>
<text x="257.4" y="28.9">via</text>
<text x="261.2" y="28.9">INFET</text>
<text x="267.6" y="28.9">charge</text>
<text x="275.1" y="28.9">pump.</text>
<text x="282.7" y="28.9">FDMC8327L</text>
<text x="292" y="26.8">Input</text>
<text x="294.8" y="28.9">selected</text>
<text x="298" y="26.8">reverse-blocking</text>
<text x="303.9" y="28.9">per</text>
<text x="308.1" y="28.9">DC2038A</text>
<text x="315.5" y="26.8">MOSFET.</text>
<text x="317.8" y="28.9">reference</text>
<text x="325.2" y="26.8">LTC4162</text>
<text x="327.8" y="28.9">design.</text>
<text x="246.1" y="30.9">@{&quot;Id&quot;:&quot;NFZYWHMEMTBRIUZQ&quot;,&quot;ObjectType&quot;:2}</text>
<text x="246.1" y="32.9">10mOhm</text>
<text x="246.1" y="35">~~80mA.</text>
<text x="255.5" y="32.9">=</text>
<text x="255.5" y="35">Use</text>
<text x="258.3" y="32.9">3.2A.</text>
<text x="260.1" y="35">Kelvin</text>
<text x="264.8" y="32.9">Sized</text>
<text x="267.1" y="35">connection</text>
<text x="271.1" y="32.9">for</text>
<text x="274.9" y="32.9">bench</text>
<text x="278.6" y="35">(4-pad</text>
<text x="281.7" y="32.9">supply</text>
<text x="286.8" y="35">footprint</text>
<text x="289" y="32.9">flexibility</text>
<text x="291.2" y="30.9">Input</text>
<text x="296.2" y="35">preferred,</text>
<text x="297.2" y="30.9">current</text>
<text x="299" y="32.9">--</text>
<text x="303.3" y="32.9">actual</text>
<text x="305.1" y="30.9">sense.</text>
<text x="306.6" y="35">sense</text>
<text x="310.4" y="32.9">solar</text>
<text x="313" y="30.9">I_IN(MAX)</text>
<text x="313.1" y="35">traces</text>
<text x="316.3" y="32.9">panels</text>
<text x="320.2" y="35">from</text>
<text x="323.1" y="30.9">=</text>
<text x="323.7" y="32.9">deliver</text>
<text x="325.7" y="35">inner</text>
<text x="325.8" y="30.9">32nV</text>
<text x="331.3" y="32.9">only</text>
<text x="331.6" y="35">pads</text>
<text x="331.7" y="30.9">/</text>
<text x="337.3" y="35">to</text>
<text x="246.1" y="37">CLP/CLN</text>
<text x="255.8" y="37">pins).</text>
<text x="263" y="37">See</text>
<text x="267.5" y="37">LTC4162-L</text>
<text x="279.4" y="37">datasheet</text>
<text x="289.8" y="37">Figure</text>
<text x="296.9" y="37">5.</text>
<text x="134.3" y="57.3">I2C</text>
<text x="134.3" y="59.3">400kHz</text>
<text x="138.6" y="57.3">address:</text>
<text x="142.5" y="59.3">(Fast</text>
<text x="147.7" y="57.3">0x68</text>
<text x="148.5" y="59.3">Mode).</text>
<text x="153.5" y="57.3">(7-bit).</text>
<text x="156.6" y="59.3">DVCC</text>
<text x="162.3" y="57.3">Up</text>
<text x="162.7" y="59.3">=</text>
<text x="165.9" y="57.3">to</text>
<text x="134.3" y="61.4">INTVCC</text>
<text x="134.3" y="63.4">levels.</text>
<text x="134.3" y="65.5">be</text>
<text x="137.7" y="65.5">5V-tolerant</text>
<text x="142" y="61.4">(~~5V)</text>
<text x="142.3" y="63.4">The</text>
<text x="146.6" y="63.4">flight</text>
<text x="149" y="61.4">sets</text>
<text x="150.2" y="65.5">on</text>
<text x="152.8" y="63.4">controller</text>
<text x="153.7" y="65.5">I2C</text>
<text x="154" y="61.4">I2C</text>
<text x="157.9" y="65.5">or</text>
<text x="158.3" y="61.4">logic</text>
<text x="161" y="65.5">use</text>
<text x="163.2" y="63.4">must</text>
<text x="165.5" y="65.5">a</text>
<text x="134.3" y="67.5">level</text>
<text x="134.3" y="69.6">I2C,</text>
<text x="134.3" y="71.6">(a):</text>
<text x="138.9" y="71.6">connect</text>
<text x="139.2" y="69.6">either:</text>
<text x="139.9" y="67.5">shifter.</text>
<text x="147.5" y="71.6">DVCC</text>
<text x="148.5" y="67.5">If</text>
<text x="151" y="67.5">FC</text>
<text x="153.6" y="71.6">to</text>
<text x="154.5" y="67.5">runs</text>
<text x="156.6" y="71.6">3.3V</text>
<text x="159.8" y="67.5">at</text>
<text x="162.9" y="67.5">3.3V</text>
<text x="134.3" y="73.6">instead</text>
<text x="134.3" y="75.7">datasheet</text>
<text x="134.3" y="77.7">(b):</text>
<text x="138.9" y="77.7">add</text>
<text x="142.4" y="73.6">of</text>
<text x="143.5" y="77.7">a</text>
<text x="144.7" y="75.7">if</text>
<text x="145.4" y="73.6">INTVCC</text>
<text x="145.9" y="77.7">bidirectional</text>
<text x="147.2" y="75.7">DVCC</text>
<text x="153.1" y="73.6">(works</text>
<text x="153.3" y="75.7">&gt;=2.667V),</text>
<text x="158.9" y="77.7">I2C</text>
<text x="160.5" y="73.6">per</text>
<text x="163.2" y="77.7">level</text>
<text x="165.6" y="75.7">or</text>
<text x="134.3" y="79.8">shifter.</text>
<text x="134.3" y="81.8">integration</text>
<text x="134.3" y="83.9">DVCC</text>
<text x="140.4" y="83.9">to</text>
<text x="142.9" y="79.8">Decision</text>
<text x="143.4" y="83.9">INTVCC</text>
<text x="145.8" y="81.8">--</text>
<text x="150.1" y="81.8">for</text>
<text x="151.1" y="83.9">and</text>
<text x="152" y="79.8">TBD</text>
<text x="153.9" y="81.8">now,</text>
<text x="155.7" y="83.9">note</text>
<text x="156.7" y="79.8">during</text>
<text x="159.3" y="81.8">wire</text>
<text x="161" y="83.9">the</text>
<text x="134.3" y="85.9">open</text>
<text x="140" y="85.9">item.</text>
<text x="134.3" y="125.3">Cell</text>
<text x="139.2" y="125.3">count</text>
<text x="145.6" y="125.3">=</text>
<text x="148.3" y="125.3">2S</text>
<text x="151.9" y="125.3">Li-Ion:</text>
<text x="159.8" y="125.3">CELLS1</text>
<text x="167.9" y="125.3">=-</text>
<text x="134.3" y="127.3">INTVCC,</text>
<text x="134.3" y="129.4">DC2038A</text>
<text x="134.3" y="131.4">configuration</text>
<text x="142.6" y="127.3">CELLS0</text>
<text x="143.9" y="129.4">demo</text>
<text x="148.1" y="131.4">for</text>
<text x="150.2" y="129.4">board</text>
<text x="150.7" y="127.3">=</text>
<text x="151.9" y="131.4">2-cell</text>
<text x="153.4" y="127.3">VCC2P5.</text>
<text x="156.7" y="129.4">jumper</text>
<text x="159.3" y="131.4">Li-Ion.</text>
<text x="163.2" y="127.3">Matches</text>
<text x="167.9" y="131.4">Full</text>
<text x="134.3" y="133.5">charge</text>
<text x="134.3" y="135.5">LTC4162-L</text>
<text x="134.3" y="137.5">DC2038A</text>
<text x="141.9" y="133.5">voltage</text>
<text x="143.9" y="137.5">Table</text>
<text x="146.2" y="135.5">datasheet</text>
<text x="149.9" y="133.5">=</text>
<text x="150.1" y="137.5">1</text>
<text x="152.5" y="137.5">(p.5)</text>
<text x="152.7" y="133.5">2</text>
<text x="155.1" y="133.5">x</text>
<text x="156.6" y="135.5">Table</text>
<text x="157.3" y="133.5">4.2</text>
<text x="161.5" y="133.5">=</text>
<text x="162.8" y="135.5">5</text>
<text x="164.2" y="133.5">8.4V.</text>
<text x="165.2" y="135.5">(p.48)</text>
<text x="170.1" y="133.5">See</text>
<text x="172.2" y="135.5">and</text>
<text x="25.1" y="146.2">Solar</text>
<text x="25.1" y="148.2">compensation</text>
<text x="31.2" y="146.2">panel</text>
<text x="37.6" y="146.2">impedance</text>
<text x="39.4" y="148.2">per</text>
<text x="43.6" y="148.2">LTC4263-L</text>
<text x="25.1" y="150.3">datasheet</text>
<text x="25.1" y="152.3">150uF</text>
<text x="25.1" y="154.4">impedance</text>
<text x="32.1" y="152.3">maintains</text>
<text x="35.5" y="150.3">Fig.</text>
<text x="36.4" y="154.4">in</text>
<text x="39.3" y="154.4">the</text>
<text x="40.1" y="150.3">8.</text>
<text x="42.5" y="152.3">~~2.5</text>
<text x="43.1" y="150.3">2.5</text>
<text x="43.5" y="154.4">1-10KHz</text>
<text x="47.3" y="150.3">Ohm</text>
<text x="48.6" y="152.3">Ohm</text>
<text x="52.6" y="150.3">+</text>
<text x="53.5" y="154.4">band</text>
<text x="53.9" y="152.3">real</text>
<text x="25.1" y="156.4">where</text>
<text x="25.1" y="158.5">Required</text>
<text x="25.1" y="160.5">dynamic</text>
<text x="31.7" y="156.4">the</text>
<text x="34.1" y="160.5">impedance</text>
<text x="34.5" y="158.5">for</text>
<text x="35.8" y="156.4">MPPT</text>
<text x="38.4" y="158.5">panels</text>
<text x="42" y="156.4">loop</text>
<text x="45.4" y="160.5">in</text>
<text x="45.8" y="158.5">with</text>
<text x="47.2" y="156.4">operates.</text>
<text x="48.3" y="160.5">the</text>
<text x="50.8" y="158.5">high</text>
<text x="25.1" y="162.5">constant-current</text>
<text x="25.1" y="164.6">150uF</text>
<text x="25.1" y="166.6">aluminum-polymer</text>
<text x="32.1" y="164.6">should</text>
<text x="39.6" y="164.6">be</text>
<text x="42.8" y="162.5">region.</text>
<text x="43" y="164.6">solid</text>
<text x="44.6" y="166.6">(not</text>
<text x="48.8" y="164.6">polymer</text>
<text x="49.6" y="166.6">wet</text>
<text x="51.1" y="162.5">The</text>
<text x="57.4" y="164.6">or</text>
<text x="25.1" y="168.7">electrolytic)</text>
<text x="25.1" y="170.7">temperature.</text>
<text x="25.1" y="172.8">hybrid</text>
<text x="32.1" y="172.8">series</text>
<text x="37.7" y="168.7">for</text>
<text x="38.9" y="172.8">recommended.</text>
<text x="39" y="170.7">Panasonic</text>
<text x="41.6" y="168.7">stable</text>
<text x="48.6" y="168.7">ESR</text>
<text x="49.9" y="170.7">ZA</text>
<text x="53.4" y="168.7">over</text>
</g>
<g font-size="1.3" fill="#008484">
<text x="219.5" y="54.7">Q1</text>
<text x="249.6" y="64.5">RS1C22397667</text>
<text x="219.5" y="70">FDMC8327L</text>
<text x="273.4" y="70.4">C4</text>
<text x="288.9" y="70.5">C5</text>
<text x="316.2" y="76.3">FDMC8327L</text>
<text x="316.2" y="73.7">Q2</text>
<text x="23.9" y="81.3">J1</text>
<text x="179" y="84.7">+3V3</text>
<text x="189.1" y="84.7">+3V3</text>
<text x="220" y="87.5">C3</text>
<text x="271" y="87.2">GND</text>
<text x="286.3" y="87.2">GND</text>
<text x="23.9" y="91.5">J2</text>
<text x="23.9" y="101.7">J3</text>
<text x="102.6" y="98.2">J5</text>
<text x="183.1" y="97.4">R4</text>
<text x="193.4" y="97.5">R3</text>
<text x="230.1" y="96.3">U1</text>
<text x="240.9" y="99" transform="rotate(-90 240.9 99)">VIN</text>
<text x="243.4" y="101.1" transform="rotate(-90 243.4 101.1)">INFET</text>
<text x="248.5" y="99.5" transform="rotate(-90 248.5 99.5)">CLP</text>
<text x="253.6" y="99.6" transform="rotate(-90 253.6 99.6)">CLN</text>
<text x="258.7" y="101.8" transform="rotate(-90 258.7 101.8)">VOUTA</text>
<text x="261.2" y="100.7" transform="rotate(-90 261.2 100.7)">VOUT</text>
<text x="263.8" y="100.7" transform="rotate(-90 263.8 100.7)">VOUT</text>
<text x="268.3" y="98.7">BATFET</text>
<text x="268.8" y="101.2">BOOST</text>
<text x="199.3" y="102.5">+3V3</text>
<text x="215.1" y="102.5">GND</text>
<text x="230.4" y="106.3">*SMBALERT</text>
<text x="291.3" y="104.2">C6</text>
<text x="23.9" y="111.8">J4</text>
<text x="102.6" y="110.9">J6</text>
<text x="230.4" y="113.9">SCL</text>
<text x="230.4" y="108.8">DVCC</text>
<text x="272.2" y="111.4">SW</text>
<text x="272.2" y="113.9">SW</text>
<text x="298.5" y="108.3">L1</text>
<text x="230.4" y="116.4">SDA</text>
<text x="271.1" y="116.4">CSP</text>
<text x="320.3" y="117.2">RS2</text>
<text x="34.8" y="125.3">GND</text>
<text x="95.8" y="125.3">GND</text>
<text x="230.4" y="124.1">SYNC</text>
<text x="271.1" y="124.1">CSN</text>
<text x="230.4" y="126.6">CELLS0</text>
<text x="230.4" y="129.1">CELLS1</text>
<text x="265.1" y="126.6">BATSENS+</text>
<text x="198.4" y="137.6">R5</text>
<text x="267.1" y="136.8">NTCBIAS</text>
<text x="235.8" y="140.5" transform="rotate(-90 235.8 140.5)">INTVCC</text>
<text x="246" y="140.5" transform="rotate(-90 246 140.5)">VCC2P5</text>
<text x="253.6" y="140.5" transform="rotate(-90 253.6 140.5)">RT</text>
<text x="258.7" y="140.5" transform="rotate(-90 258.7 140.5)">PGND</text>
<text x="261.2" y="140.5" transform="rotate(-90 261.2 140.5)">PGND</text>
<text x="263.8" y="140.5" transform="rotate(-90 263.8 140.5)">AGND</text>
<text x="271.3" y="139.3">NTC</text>
<text x="291.6" y="142.3">R7</text>
<text x="319.3" y="139">C7</text>
<text x="76.5" y="147.7">R9</text>
<text x="158.6" y="150.7">+3V3</text>
<text x="316.7" y="155.8">GND</text>
<text x="222.9" y="160.9">C1</text>
<text x="240.4" y="159.5">C2</text>
<text x="256.8" y="160.4">R6</text>
<text x="77.7" y="166.3">C9</text>
<text x="162.1" y="165.2">R2</text>
<text x="268.5" y="163.4">GND</text>
<text x="285.5" y="166.8">J7</text>
<text x="303.5" y="164">J8</text>
<text x="150.1" y="168">R1</text>
<text x="194.8" y="171">GND</text>
<text x="220.2" y="171">GND</text>
<text x="238" y="168.5">GND</text>
<text x="278.9" y="170.2">R8</text>
<text x="285.5" y="169.3">TSW-103-07-F-S</text>
<text x="311.7" y="168.5">GND</text>
<text x="161.7" y="176.9">D1</text>
<text x="72.9" y="183.7">GND</text>
<text x="253.2" y="183.7">GND</text>
<text x="276.1" y="183.7">GND</text>
</g>
<g font-size="1.3">
<text x="313.7" y="59.3">VOUT_PP</text>
<text x="82.5" y="82.2">VIN_CHG</text>
<text x="199.4" y="79.7">VIN_CHG</text>
<text x="288.3" y="97.4">INTVcc</text>
<text x="204.5" y="105.1">SMBALERT_N</text>
<text x="163.8" y="112.7">I2C_SCL</text>
<text x="288.3" y="112.7">SW_NODE</text>
<text x="163.8" y="115.2">I2C_SDA</text>
<text x="331.5" y="133">BATT_POS</text>
<text x="34.3" y="140.6">VIN_CHG</text>
<text x="222.2" y="150.8">INTVcc</text>
<text x="163.8" y="191.4">SMBALERT_N</text>
</g>
<g font-size="1.3" fill="#840084">
<text x="253.2" y="66.4">10mR</text>
<text x="253.2" y="68.3">0816</text>
<text x="219.4" y="72.1">C890957</text>
<text x="273.1" y="74.3">C2167244</text>
<text x="273.3" y="76.3">0402</text>
<text x="288.6" y="76.3">10uF</text>
<text x="288.6" y="74.6">C337445</text>
<text x="273.2" y="78">0.1uF</text>
<text x="288.5" y="80.1">10%</text>
<text x="288.6" y="78.1">1206</text>
<text x="316.2" y="78.8">C890957</text>
<text x="217.6" y="90">C2167244</text>
<text x="217.8" y="92">0.1uF</text>
<text x="217.9" y="93.9">0402</text>
<text x="182.9" y="101.6">10k</text>
<text x="183" y="99.5">C17902</text>
<text x="193.1" y="101.4">10k</text>
<text x="193.2" y="99.4">C17902</text>
<text x="183" y="107.5">125mW</text>
<text x="183" y="105.4">1%</text>
<text x="183" y="103.5">0805</text>
<text x="192.7" y="107.5">125mW</text>
<text x="192.9" y="105.5">1%</text>
<text x="193.3" y="103.6">0805</text>
<text x="288.6" y="106.1">C107019</text>
<text x="288.5" y="108.1">22</text>
<text x="292.1" y="108.1">nF</text>
<text x="298.4" y="113.7">6.8uH</text>
<text x="298.5" y="111.9">C5355913</text>
<text x="320.3" y="119.8">0816</text>
<text x="320.3" y="122.3">10mR</text>
<text x="320.3" y="124.9">C22397667</text>
<text x="198.1" y="140.9">10kR</text>
<text x="198.4" y="139.3">C169103</text>
<text x="319.1" y="143.2">C337445</text>
<text x="264.3" y="145.5">LTC4162-LADM</text>
<text x="265.4" y="147.6">C7460387</text>
<text x="291.7" y="147.6">0603</text>
<text x="291.7" y="144.1">C844918</text>
<text x="291.8" y="145.9">10k</text>
<text x="319" y="148.7">10%</text>
<text x="319" y="146.7">1206</text>
<text x="319" y="144.9">10uF</text>
<text x="77.2" y="150.3">C136930</text>
<text x="77.3" y="154.2">0603</text>
<text x="77.6" y="152">2.49Ω</text>
<text x="240.6" y="161.5">C597058</text>
<text x="162" y="167">C4202009</text>
<text x="222.9" y="162.8">C77041</text>
<text x="223.1" y="164.6">10uF</text>
<text x="223.1" y="166.5">0603</text>
<text x="256.8" y="162.3">C2076694</text>
<text x="256.9" y="167.9">100mW</text>
<text x="257" y="166">0603</text>
<text x="257" y="164.3">63.4kR</text>
<text x="77.7" y="170">150uF</text>
<text x="77.8" y="168.2">C413508</text>
<text x="150.1" y="170.1">C481918</text>
<text x="150.3" y="172.2">100kR</text>
<text x="162" y="170.5">0402</text>
<text x="162.1" y="168.8">2.2k</text>
<text x="279" y="172.1">C844918</text>
<text x="279.1" y="173.8">10k</text>
<text x="161.6" y="179.2">C6784997</text>
<text x="279" y="175.6">0603</text>
</g>
</svg>
